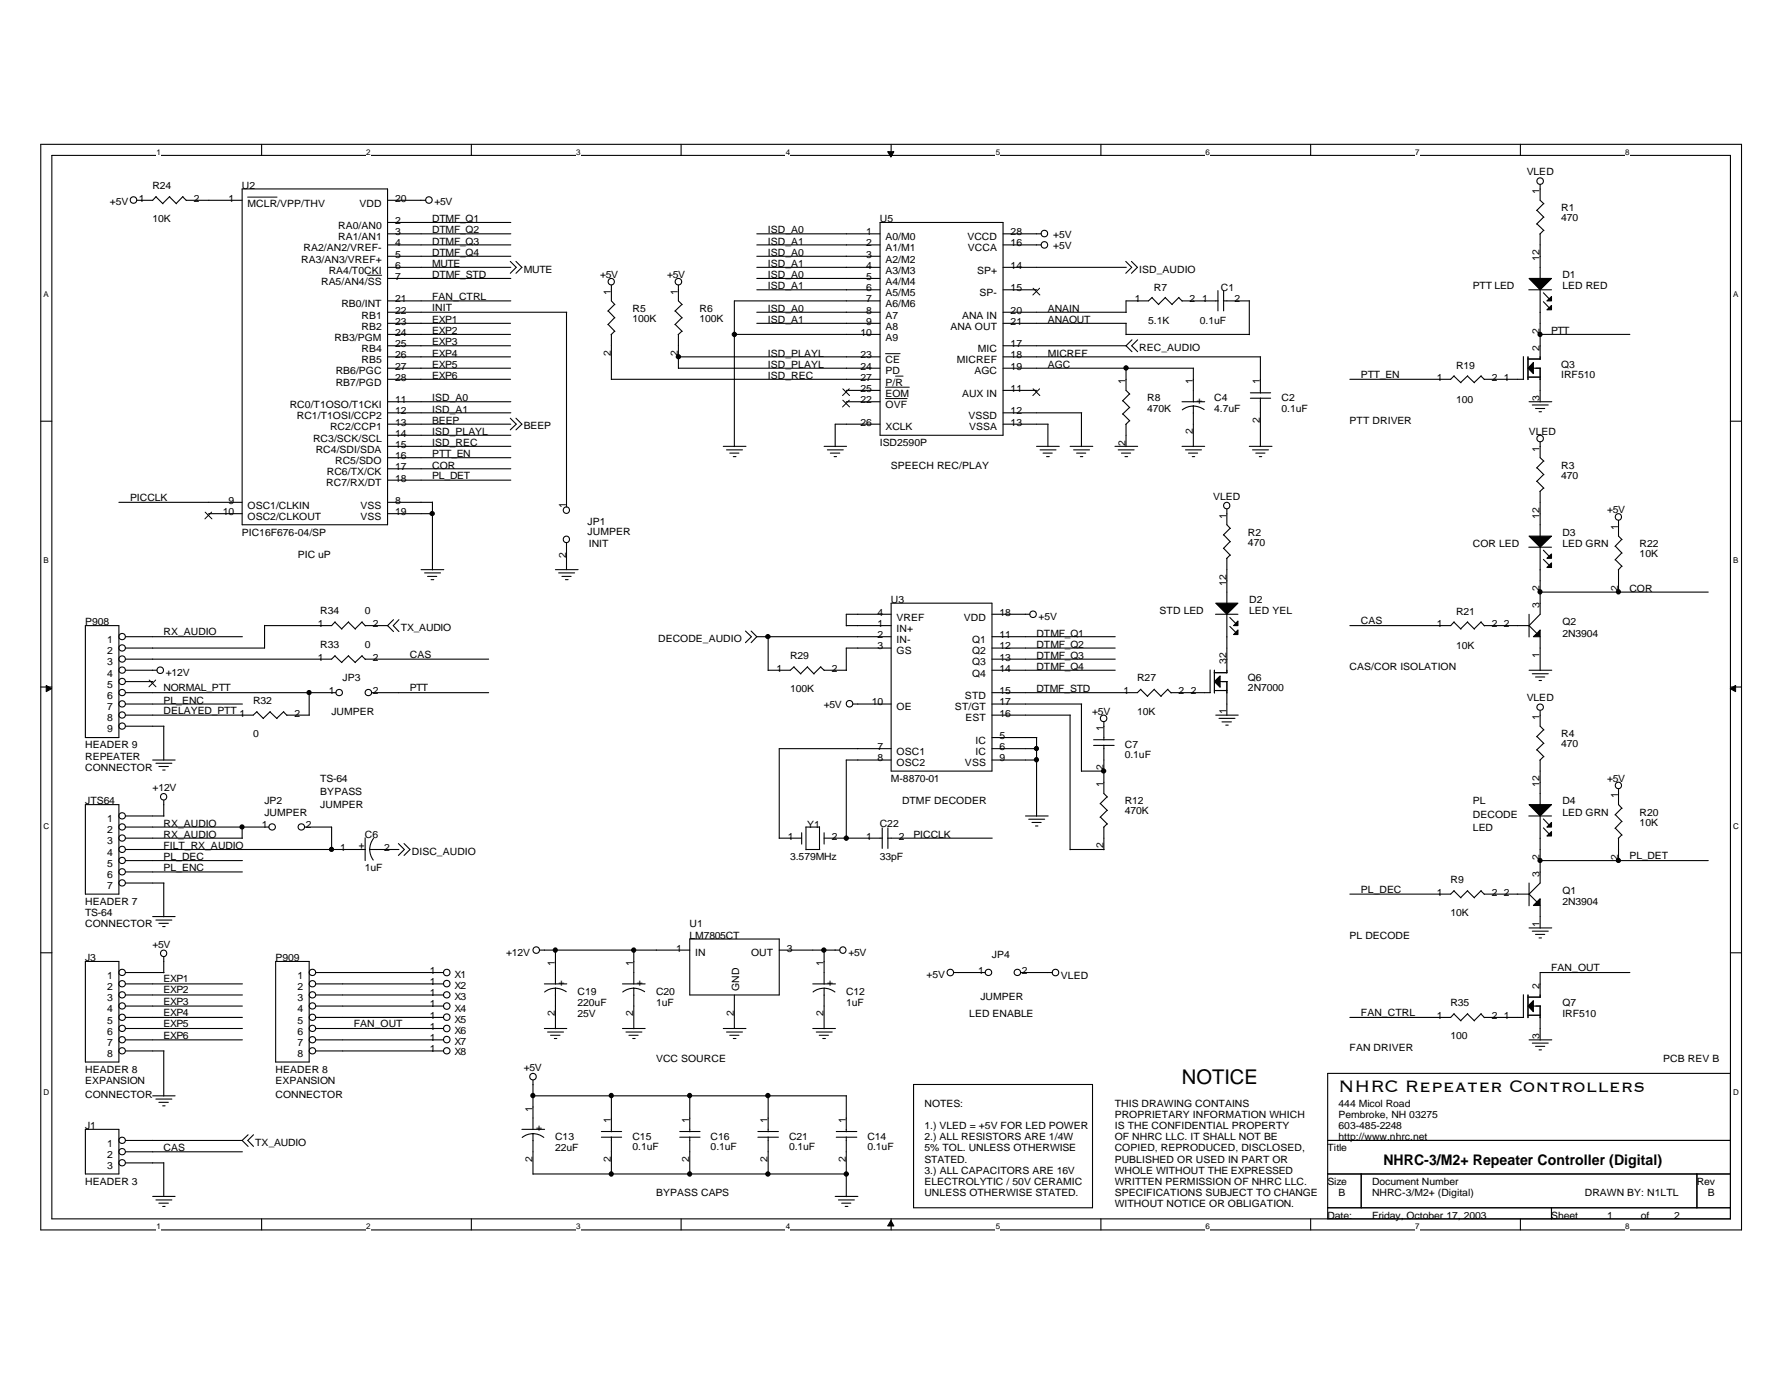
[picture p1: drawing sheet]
<svg xmlns="http://www.w3.org/2000/svg" width="279mm" height="216mm" viewBox="0 0 279 216" stroke-linecap="round" stroke-linejoin="round" font-family="sans-serif">
<path d="M6.4 22.6h266.3v170h-266.3zM8.1 24.3h262.9v166.5h-262.9z" fill="none" stroke="#000" stroke-width=".17"/>
<g fill="#fff">
<path d="M24.5 23.1h.7v1.4h-.7z"/>
<path d="M24.5 191.3h.7v1.4h-.7z"/>
</g>
<path d="M41 22.6v1.7M41 190.8v1.8" fill="none" stroke="#000" stroke-width=".17"/>
<g fill="#fff">
<path d="M57.4 23.1h.6v1.4h-.6z"/>
<path d="M57.4 191.3h.6v1.4h-.6z"/>
</g>
<path d="M73.8 22.6v1.7M73.8 190.8v1.8" fill="none" stroke="#000" stroke-width=".17"/>
<g fill="#fff">
<path d="M90.2 23.1h.7v1.4h-.7z"/>
<path d="M90.2 191.3h.7v1.4h-.7z"/>
</g>
<path d="M106.7 22.6v1.7M106.7 190.8v1.8" fill="none" stroke="#000" stroke-width=".17"/>
<g fill="#fff">
<path d="M123.1 23.1h.6v1.4h-.6z"/>
<path d="M123.1 191.3h.6v1.4h-.6z"/>
</g>
<path d="M139.6 22.6v1.7M139.6 190.8v1.8" fill="none" stroke="#000" stroke-width=".17"/>
<g fill="#000" stroke="#000" stroke-width=".16">
<path d="M139 23.7h1l-.5 .9z" fill-rule="evenodd"/>
<path d="M139.5 191.1l.5 .8h-1z" fill-rule="evenodd"/>
</g>
<g fill="#fff">
<path d="M156 23.1h.6v1.4h-.6z"/>
<path d="M156 191.3h.6v1.4h-.6z"/>
</g>
<path d="M172.4 22.6v1.7M172.4 190.8v1.8" fill="none" stroke="#000" stroke-width=".17"/>
<g fill="#fff">
<path d="M188.8 23.1h.7v1.4h-.7z"/>
<path d="M188.8 191.3h.7v1.4h-.7z"/>
</g>
<path d="M205.3 22.6v1.7M205.3 190.8v1.8" fill="none" stroke="#000" stroke-width=".17"/>
<g fill="#fff">
<path d="M221.7 23.1h.6v1.4h-.6z"/>
<path d="M221.7 191.3h.6v1.4h-.6z"/>
</g>
<path d="M238.1 22.6v1.7M238.1 190.8v1.8" fill="none" stroke="#000" stroke-width=".17"/>
<g fill="#fff">
<path d="M254.5 23.1h.7v1.4h-.7z"/>
<path d="M254.5 191.3h.7v1.4h-.7z"/>
<path d="M6.8 45.4h.8v1.4h-.8z"/>
<path d="M271.4 45.4h.8v1.4h-.8z"/>
<path d="M6.8 87h.8v1.4h-.8z"/>
<path d="M271.4 87h.8v1.4h-.8z"/>
</g>
<path d="M6.4 65.9h1.7M271 65.9h1.7" fill="none" stroke="#000" stroke-width=".17"/>
<g fill="#fff">
<path d="M6.8 128.6h.9v1.4h-.9z"/>
<path d="M271.4 128.6h.9v1.4h-.9z"/>
</g>
<path d="M6.4 107.6h1.7M271 107.6h1.7" fill="none" stroke="#000" stroke-width=".17"/>
<g fill="#000" stroke="#000" stroke-width=".16">
<path d="M7.2 107.3l.9 .5-.9 .5z" fill-rule="evenodd"/>
<path d="M271 107.8l.8-.5v1z" fill-rule="evenodd"/>
</g>
<g fill="#fff">
<path d="M6.8 170.2h.9v1.4h-.9z"/>
<path d="M271.4 170.2h.9v1.4h-.9z"/>
</g>
<g fill="none" stroke="#000" stroke-width=".17">
<path d="M24.4 30.8l1.1 1.1M24.5 30.8l-.6 .6h-2.4M26.5 30.8l1.1 1.1M26.6 30.8l-1.1 1.1M28.6 30.8l.6 .6M28.7 30.8l-1.1 1.1M29.2 31.4h8.7M37.9 29.6h22.8v52.6h-22.8zM60.7 31.4h6M60.7 38.3h19.3M60.7 36.6h19.3M60.7 34.8h19.3"/>
<path d="M118.5 38.3h19.3M118.5 36.6h19.3M137.8 34.8h19.3v33.3h-19.3zM157.1 38.3h6M157.1 36.6h6M240.7 32.9l1.1 1.1M240.7 35l1.1 1.1M241.2 28.9v2.5l.6 .5M241.2 36.6v7M241.8 31.9l-1.1 1.1M241.8 34l-1.1 1.1M241.8 36.1l-.6 .6"/>
<path d="M60.7 47.1h19.3M60.7 40.1h19.3M60.7 41.9h19.3M60.7 43.6h19.3M60.7 48.9h28.1M60.7 55.9h19.3M60.7 57.6h19.3M60.7 59.4h19.3M60.7 50.6h19.3M60.7 54.1h19.3M60.7 52.4h19.3M79.9 40.9l.9 1-.9 .9"/>
<path d="M80.8 40.9l.9 1-.9 .9M88.7 48.9v30.5M95.2 48.7l1.1 1.1M95.2 50.8l1.1 1.1M95.8 44.7v2.4l.5 .6M95.8 52.4v7M95.8 59.4h42M96.3 47.7l-1.1 1M96.3 49.7l-1.1 1.1M96.3 51.8l-.6 .6M105.7 48.7l1.1 1.1M105.7 50.8l1.1 1.1"/>
<path d="M106.2 44.7v2.4l.6 .6M106.2 52.4v5.3M106.2 55.9h31.6M106.2 57.6h31.6M106.8 47.7l-1.1 1M106.8 49.7l-1.1 1.1M106.8 51.8l-.6 .6M115 52.4h22.8M118.5 40.1h19.3M118.5 41.9h19.3M118.5 43.6h19.3M118.5 45.4h19.3"/>
<path d="M118.5 48.9h19.3M118.5 50.6h19.3M137.8 47.1h-22.8v22.8M157.1 41.9h19.3M157.1 45.4h5.2M157.1 48.9h19.3M157.1 55.9h40.3M157.1 57.6h29.8M157.1 50.6h19.3M157.1 54.1h19.3M176.3 40.9l.9 1-.9 .9M176.4 57.6v3.5l.5 .6"/>
<path d="M176.4 50.6v1.8M176.4 52.4h19.3M177.2 40.9l.9 1-.9 .9M177.3 53.2l-.9 .9 .9 1M178.2 53.2l-1 .9 1 1M180.4 46.6l1.1 1.1M180.5 46.6l-.6 .5h-3.5v1.8M182.5 46.6l1.1 1.1M182.5 46.6l-1.1 1.1M184.6 46.6l.6 .5M184.7 46.6l-1.2 1.1M185.1 47.1h5.7"/>
<path d="M186.9 57.6v5.3M190.7 45.5v3.2M191.6 47.1h4.1M191.6 45.5v3.2M195.7 47.1v5.3M197.4 55.9v5.6M227.7 58.9l1.1 1M227.7 58.8l-.5 .6h-15.8M229.8 58.9l1.1 1M229.9 58.8l-1.1 1.1M231.9 58.9l.6 .5M232 58.8l-1.1 1.1"/>
<path d="M232.4 59.4h6.2M238.6 55.8v3.6M239.3 56.2h1.9M239.3 55.9v3.5M239.3 59h2M239.4 45.4h3.6M240.1 57.6h1.2M241.2 45.4v10.9M241.2 57.6v5.3M241.2 52.4h14.1M241.7 45.8l.9 1M241.7 47.2l.9 1"/>
<path d="M18.6 78.6h19.3M60.7 69.9h19.3M60.7 62.9h19.3M60.7 68.1h19.3M60.7 66.4h19.3M60.7 64.6h19.3M60.7 78.6h7M60.7 71.7h19.3M60.7 73.4h19.3M60.7 75.2h19.3M67.7 78.6v10.6M79.9 65.5l.9 .9-.9 .9"/>
<path d="M80.8 65.5l.9 .9-.9 .9M113.3 69.9h3.5M113.8 70.4h2.5M114.3 70.9h1.4M114.8 71.5h.5M129.1 69.9h3.5M129.6 70.4h2.5M130 70.9h1.5M130.6 71.5h.4M132.5 62.9h5.3M132.5 61.1h5.3M137.8 66.4h-7v3.5"/>
<path d="M157.1 66.4h7.1M157.1 64.6h12.3M157.1 61.1h5.2M162.3 69.9h3.6M162.9 70.4h2.5M163.4 70.9h1.4M163.9 71.5h.4M164.1 66.4v3.5M167.6 69.9h3.5M168.1 70.4h2.5M168.6 70.9h1.4M169.2 71.5h.4"/>
<path d="M169.4 64.6v5.3M174.6 69.9h3.6M175.1 70.4h2.5M175.6 70.9h1.5M175.8 62.7l1.1 1.1M175.8 64.8l1.1 1.1M176.2 71.5h.4M176.4 66.4v3.5M176.9 61.7l-1.1 1.1M176.9 63.8l-1.1 1M176.9 65.9l-.6 .6M185.1 69.9h3.6"/>
<path d="M185.1 62.9h3.6M185.7 70.4h2.5M186.1 70.9h1.5M186.7 71.5h.4M186.9 63.6l.7 .1 1 .4M186.9 63.6l-.7 .1-1 .5M186.9 63.6v6.3M192.1 79.7v2.5l.6 .6M195.7 69.9h3.5M195.8 62.3h3.2M195.8 61.5h3.2M196.2 70.4h2.5"/>
<path d="M196.7 70.9h1.4M197.2 71.5h.4M197.4 62.3v7.6M239.5 62.9h3.5M240 63.4h2.5M240.5 64h1.4M240.7 73.2l1.1 1.1M240.7 75.3l1.1 1.1M241 64.5h.4M241.2 69.2v2.5l.6 .5M241.2 76.9v7.1M241.8 72.2l-1.1 1.1"/>
<path d="M241.8 74.3l-1.1 1.1M241.8 76.4l-.6 .6M13.4 97.9h5.2v17.6h-5.2zM19.7 99.7h18.3M32.7 80.4h5.2M41.4 97.9v3.6h-21.7M52.4 97.4l1.1 1.1M52.5 97.4l-.6 .5h-10.5M54.6 97.4l1.1 1.1M54.6 97.4l-1.1 1.1M56.7 97.4l.5 .6M56.7 97.4l-1.1 1.1"/>
<path d="M57.2 97.9h3.5M60.7 80.4h7.1M61.6 97l-.9 .9 .9 1M62.5 97l-.9 .9 .9 1M65.9 89.2h3.6M66.5 89.7h2.5M67 90.2h1.4M67.5 90.8h.4M87 89.2h3.5M87.5 89.7h2.5M88 90.2h1.4M88.6 90.8h.4"/>
<path d="M88.7 85v4.2M116.7 98.8l1 .9-1 .9M117.6 98.8l.9 .9M118.5 99.7l-.9 .9M118.5 99.7h21.1M120.3 99.7v5.3M132.5 97.9h7.1M139.6 96.2h-7.1v1.8M139.6 94.4h15.8v26.3h-15.8zM155.4 96.2h5.9M155.4 99.7h19.3M190.4 96.2h3.5"/>
<path d="M191.6 83.7l1.1 1.1M191.6 85.8l1.1 1.1M192.1 87.4v7.1M192.1 96.2v9.2M192.6 96.7l.9 .9M192.6 98.1l.9 .9M192.7 82.7l-1.1 1.1M192.7 84.8l-1.1 1.1M192.7 86.9l-.6 .6M227.7 97.4l1.1 1.1M227.7 97.4l-.5 .5h-15.8M229.8 97.4l1.1 1.1"/>
<path d="M229.9 97.4l-1.1 1.1M231.9 97.4l.6 .6M232 97.4l-1.1 1.1M232.4 97.9h7.1l1.2 1.3M239.4 85.7h3.6M239.5 96.2v3.5M241.2 85.7v10.5l-1.8 1.8M241.2 99.7v5.3M241.2 92.7h26.3M241.7 86.1l.9 1M241.7 87.6l.9 .9M253 87.6l1 1.1"/>
<path d="M253 85.5l1 1.1M253.5 81.5v2.4l.5 .6M253.5 89.2v3.5M254 84.4l-1.1 1.1M254 86.6l-1.1 1.1M254 88.6l-.6 .6M19.7 104.9h4.9M19.7 110.2h18.3M19.7 106.7h4.2M19.7 108.4h32.9M19.7 113.7h6M23.9 119h3.5"/>
<path d="M24.4 119.5h2.5M25.6 113.7v5.3M40.2 111.5l1.1 1M40.3 111.4l-.6 .6h-20M42.3 111.5l1.1 1M42.3 111.4l-1.1 1.1M44.4 111.5l.6 .5M44.4 111.4l-1.1 1.1M44.9 112h3.6M48.4 108.4v3.6M52.4 102.7l1.1 1M52.5 102.6l-.6 .6h-32.2"/>
<path d="M54.6 102.7l1.1 1M54.6 102.6l-1.1 1.1M56.7 102.7l.5 .5M56.7 102.6l-1.1 1.1M57.2 103.2h19.3M58.2 108.4h18.3M124.3 104.4l1.1 1.1M124.4 104.4l-.6 .5h-3.5M126.4 104.4l1.1 1.1M126.5 104.4l-1.1 1.1M128.5 104.4l.6 .6M128.6 104.4l-1.1 1.1"/>
<path d="M129.1 104.9h3.5M133.6 110.2h6M139.6 119h-7.1v12.3M139.6 101.5h-7.1v3.5M139.6 117.2h-17.6v14.1M155.4 112h12.2M155.4 119h7M155.4 104.9h19.3M155.4 110.2h14M155.4 103.2h19.3M155.4 115.5h7M155.4 101.5h19.3"/>
<path d="M155.4 117.2h7M162.3 115.5v12.3M167.6 112v21M169.4 110.2v10.6M171.3 116.7h3.2M171.3 115.8h3.2M172.9 113v2.9M172.9 116.7v7.5l.5 .6M178.6 107.9l1.1 1.1M178.7 107.9l-.6 .5h-22.7M180.8 107.9l1.1 1.1M180.8 107.9l-1.1 1.1"/>
<path d="M182.9 107.9l.5 .6M182.9 107.9l-1.1 1.1M183.4 108.4h6.2M189.5 104.9v3.5M190.2 105.3h1.9M190.2 104.9v3.6M190.2 108.1h2M190.4 112h3.5M190.9 112.5h2.5M191.1 106.7h1.1M191.4 113h1.5M192 113.5h.4"/>
<path d="M192.1 106.7v5.3M239.5 104.9h3.5M240 105.5h2.5M240.5 106h1.4M240.7 115.3l1.1 1.1M240.7 117.4l1.1 1.1M241 106.5h.4M241.2 111.2v2.5l.6 .6M241.2 119v7M241.8 114.2l-1.1 1.1M241.8 116.4l-1.1 1M241.8 118.4l-.6 .6"/>
<path d="M13.4 126h5.2v14h-5.2zM19.7 127.8h6M19.7 131.2h18.3M19.7 129.5h22.4M19.7 133h37.5M19.7 134.7h18.3M19.7 136.5h18.3M19.7 138.3h6M24.9 120h1.5M25.5 120.6h.4M25.6 125.3v2.5M25.6 138.3v5.2"/>
<path d="M37.9 129.5v1.8M47.7 129.5h4.2v3.5M57.2 131.2v3.5M57.9 133l.1 .7 .5 1M57.9 133h4.6M58.5 131.3l-.5 1-.1 .7M62.4 132.1l.9 .9-.9 .9M63.3 132.1l.9 .9-.9 .9M122 131.2h3.6M125.6 130.4v1.8M126.2 129.5h2.1M126.2 133h2.2"/>
<path d="M126.2 129.5v3.5M128.3 129.4v3.6M129.1 131.2h9.1M129.1 130.4v1.8M138.2 129.6v3.2M139 131.2h16.4M139.1 129.6v3.2M160.6 127.8h3.6M161.1 128.3h2.5M161.6 128.8h1.5M162.2 129.3h.4M167.6 133h5.3"/>
<path d="M169.4 120.7h3.5M172.3 125.8l1.1 1.1M172.3 127.9l1.1 1.1M172.9 129.5v3.5M173.4 124.7l-1.1 1.1M173.4 126.9l-1.1 1.1M173.4 129l-.6 .5M227.7 139.5l1.1 1.1M227.7 139.4l-.5 .6h-15.8M229.8 139.5l1.1 1.1M229.9 139.4l-1.1 1.1M231.9 139.5l.6 .5"/>
<path d="M232 139.4l-1.1 1.1M232.4 140h7.1l1.2 1.3M239.4 127.8h3.6M239.5 138.3v3.5M241.2 127.8v10.5l-1.8 1.7M241.2 134.7h26.3M241.7 128.2l.9 .9M241.7 129.6l.9 .9M253 127.5l1 1.1M253 129.7l1 1.1M253.5 123.5v2.5l.5 .6M253.5 131.2v3.6"/>
<path d="M254 126.5l-1.1 1.1M254 128.6l-1.1 1.1M254 130.7l-.6 .6M6.4 149.2h1.7M13.4 150.5h5.2v15.8h-5.2zM19.7 152.3h6M19.7 155.8h18.3M19.7 154h18.3M19.7 157.5h18.3M19.7 159.3h18.3M23.9 143.5h3.5M24.4 144.1h2.5"/>
<path d="M24.9 144.6h1.5M25.5 145.1h.4M25.6 149.8v2.5M43.2 150.5h5.2v15.8h-5.2zM49.5 152.3h20M49.5 155.8h20M49.5 154h20M49.5 157.5h20M49.5 159.3h20M84.5 148.7h23.5M85.3 154h3.5M87 154.7l.7 .1 1 .5"/>
<path d="M87 154.7l-.7 .1-1 .5M87 148.7v5.4M87 154.7v6.4M97.5 154h3.5M99.3 154.7l.7 .1 1 .5M99.3 154.7l-.8 .1-1 .5M99.3 148.7v5.4M99.3 154.7v6.4M108 147h14v8.8h-14zM115 155.8v5.2M122 148.7h9.5M127.3 154h3.5"/>
<path d="M129.1 154.7l.7 .1 1 .5M129.1 154.7l-1.1 .2-.7 .4M129.1 148.7v5.4M129.1 154.7v6.4M149.4 152.3h4.9M159.9 152.3h4.9M227.7 158.7l1.1 1.1M227.7 158.7l-.5 .6h-15.8M229.8 158.7l1.1 1.1M229.9 158.7l-1.1 1.1M231.9 158.7l.6 .6M232 158.7l-1.1 1.1"/>
<path d="M232.4 159.3h6.2M238.6 155.7v3.6M239.3 156.1h1.9M239.3 155.8v3.5M239.3 159h2M239.5 145.3h3.5M240 145.8h2.5M240.1 157.5h1.2M240.5 146.3h1.4M241 146.8h.4M241.2 141.8v3.5M241.2 157.5v5.3"/>
<path d="M255.3 152.3h-14.1v3.9M271 149.2h1.7M13.4 176.8h5.2v7h-5.2zM19.7 178.6h18.2M19.7 161h18.3M19.7 162.8h18.3M19.7 164.5h6M23.9 171.6h3.5M24.4 172.1h2.5M24.9 172.6h1.5M25.5 173.1h.4M25.6 164.5v7.1"/>
<path d="M37.9 178.6l1 .9M38.9 177.7l-1 .9M39.7 177.7l-.9 .9 .9 .9M49.5 161h20M49.5 162.8h20M49.5 164.5h20M81.7 176.8h3.6M83.5 177.5l.7 .1 1 .5M83.5 177.5l-.8 .1-.9 .5M83.5 169.1v7.8M83.5 177.5v6.3M83.5 171.6h49.1"/>
<path d="M85.3 161h3.5M85.8 161.6h2.5M86.2 162.1h1.5M86.8 162.6h.4M94.2 178h3.2M94.2 177.2h3.2M95.8 171.6v5.6M95.8 178v5.8M97.5 161h3.5M98 161.6h2.5M98.5 162.1h1.4M99.1 162.6h.4"/>
<path d="M106.5 178h3.1M106.5 177.2h3.1M108 171.6v5.6M108 178v5.8M113.3 161h3.5M113.8 161.6h2.5M114.3 162.1h1.4M114.8 162.6h.5M118.7 178h3.2M118.7 177.2h3.2M120.3 171.6v5.6M120.3 178v5.8"/>
<path d="M127.3 161h3.5M127.8 161.6h2.5M128.3 162.1h1.4M128.9 162.6h.4M131 178h3.2M131 177.2h3.2M132.5 171.6v5.6M132.5 178v9.4M143.1 169.8h28v19.3h-28zM207.9 168.1h63.1v22.7h-63.1zM207.9 178.6h63.1M239.5 162.8h3.5"/>
<path d="M240 163.3h2.5M240.5 163.8h1.4M241 164.4h.4M19.7 180.3h18.3M19.7 182.1h5.9M23.9 187.3h3.5M24.4 187.9h2.5M24.9 188.4h1.5M25.5 188.9h.4M25.6 182v5.3M83.5 183.8h49.1M130.8 187.3h3.6"/>
<path d="M131.3 187.9h2.5M131.8 188.4h1.5M132.4 188.9h.4M207.9 189.1h63.1M207.9 183.8h63.1M213.2 183.8v5.3M243 189.1v1.7M265.8 183.8v5.3"/>
<circle cx="20.9" cy="31.3" r=".51"/>
<circle cx="67.2" cy="31.3" r=".51"/>
<circle cx="163.6" cy="36.6" r=".51"/>
<circle cx="163.6" cy="38.3" r=".51"/>
<circle cx="241.2" cy="28.4" r=".51"/>
<circle cx="95.7" cy="44.1" r=".5"/>
<circle cx="106.2" cy="44.1" r=".51"/>
<circle cx="88.7" cy="79.9" r=".5"/>
<circle cx="192.1" cy="79.2" r=".5"/>
<circle cx="241.2" cy="68.7" r=".51"/>
<circle cx="19.1" cy="99.7" r=".5"/>
<circle cx="88.7" cy="84.4" r=".5"/>
<circle cx="161.8" cy="96.2" r=".51"/>
<circle cx="253.5" cy="80.9" r=".5"/>
<circle cx="19.1" cy="106.7" r=".5"/>
<circle cx="19.1" cy="103.2" r=".5"/>
<circle cx="19.1" cy="111.9" r=".5"/>
<circle cx="19.1" cy="108.4" r=".5"/>
<circle cx="19.1" cy="104.9" r=".5"/>
<circle cx="19.1" cy="110.2" r=".5"/>
<circle cx="19.1" cy="101.4" r=".5"/>
<circle cx="19.1" cy="113.7" r=".5"/>
<circle cx="25.1" cy="104.9" r=".51"/>
<circle cx="53.1" cy="108.4" r=".5"/>
<circle cx="57.7" cy="108.4" r=".5"/>
<circle cx="133" cy="110.2" r=".51"/>
<circle cx="172.8" cy="112.5" r=".51"/>
<circle cx="241.2" cy="110.7" r=".5"/>
<circle cx="19.1" cy="138.2" r=".5"/>
<circle cx="19.1" cy="127.7" r=".5"/>
<circle cx="19.1" cy="134.7" r=".5"/>
<circle cx="19.1" cy="133" r=".5"/>
<circle cx="19.1" cy="136.5" r=".5"/>
<circle cx="19.1" cy="131.2" r=".5"/>
<circle cx="19.1" cy="129.5" r=".5"/>
<circle cx="25.6" cy="124.7" r=".5"/>
<circle cx="42.6" cy="129.5" r=".5"/>
<circle cx="47.2" cy="129.5" r=".5"/>
<circle cx="253.5" cy="123" r=".5"/>
<circle cx="19.1" cy="159.3" r=".5"/>
<circle cx="19.1" cy="157.5" r=".5"/>
<circle cx="19.1" cy="154" r=".5"/>
<circle cx="19.1" cy="152.2" r=".5"/>
<circle cx="19.1" cy="155.8" r=".5"/>
<circle cx="25.6" cy="149.3" r=".5"/>
<circle cx="48.9" cy="159.3" r=".5"/>
<circle cx="48.9" cy="157.5" r=".5"/>
<circle cx="48.9" cy="154" r=".5"/>
<circle cx="48.9" cy="152.2" r=".5"/>
<circle cx="48.9" cy="155.8" r=".5"/>
<circle cx="70" cy="154" r=".51"/>
<circle cx="70" cy="152.3" r=".51"/>
<circle cx="70" cy="159.2" r=".51"/>
<circle cx="70" cy="157.5" r=".51"/>
<circle cx="70" cy="155.8" r=".5"/>
<circle cx="84" cy="148.7" r=".51"/>
<circle cx="132" cy="148.7" r=".5"/>
<circle cx="148.8" cy="152.3" r=".51"/>
<circle cx="154.8" cy="152.2" r=".5"/>
<circle cx="159.3" cy="152.2" r=".5"/>
<circle cx="165.3" cy="152.3" r=".51"/>
<circle cx="19.1" cy="161" r=".5"/>
<circle cx="19.1" cy="162.8" r=".5"/>
<circle cx="19.1" cy="178.5" r=".5"/>
<circle cx="19.1" cy="164.5" r=".5"/>
<circle cx="48.9" cy="161" r=".5"/>
<circle cx="48.9" cy="162.8" r=".5"/>
<circle cx="48.9" cy="164.5" r=".5"/>
<circle cx="70" cy="162.8" r=".51"/>
<circle cx="70" cy="161" r=".51"/>
<circle cx="70" cy="164.5" r=".5"/>
<circle cx="83.5" cy="168.6" r=".51"/>
<circle cx="19.1" cy="182" r=".5"/>
<circle cx="19.1" cy="180.3" r=".5"/>
</g>
<g fill="#000" stroke="#000" stroke-width=".17">
<path d="M240.1 56.8v1.7l-.8-.9z" fill-rule="evenodd"/>
<path d="M239.5 43.6h3.5l-1.8 1.8z" fill-rule="evenodd"/>
<path d="M242.3 47.1l.7-.7v.7z" fill-rule="evenodd"/>
<path d="M242.3 48.5l.7-.7v.7z" fill-rule="evenodd"/>
<path d="M190.4 94.4h3.5l-1.8 1.8z" fill-rule="evenodd"/>
<path d="M193.9 97.2v.7h-.7z" fill-rule="evenodd"/>
<path d="M193.9 98.6v.7h-.7z" fill-rule="evenodd"/>
<path d="M240.1 99.7l1.1-1.1v1.1z" fill-rule="evenodd"/>
<path d="M239.5 83.9h3.5l-1.8 1.8z" fill-rule="evenodd"/>
<path d="M242.3 87.4l.7-.7v.7z" fill-rule="evenodd"/>
<path d="M243 88.1v.7h-.7z" fill-rule="evenodd"/>
<path d="M190.2 106.7l.9-.9v1.8z" fill-rule="evenodd"/>
<path d="M239.5 126h3.5l-1.8 1.8z" fill-rule="evenodd"/>
<path d="M243 128.8v.7h-.7z" fill-rule="evenodd"/>
<path d="M242.3 130.9l.7-.7v.7z" fill-rule="evenodd"/>
<path d="M239.3 157.5l.8-.8v1.7z" fill-rule="evenodd"/>
<path d="M240.7 141.2l.5-.5v1.1h-1.1z" fill-rule="evenodd"/>
<circle cx="106.3" cy="55.8" r=".33"/>
<circle cx="115" cy="52.4" r=".33"/>
<circle cx="176.4" cy="57.6" r=".33"/>
<circle cx="241.2" cy="52.4" r=".33"/>
<circle cx="67.7" cy="80.4" r=".33"/>
<circle cx="120.3" cy="99.7" r=".33"/>
<circle cx="241.2" cy="92.7" r=".33"/>
<circle cx="253.5" cy="92.7" r=".33"/>
<circle cx="48.4" cy="108.4" r=".32"/>
<circle cx="162.3" cy="118.9" r=".33"/>
<circle cx="162.3" cy="117.2" r=".32"/>
<circle cx="37.9" cy="129.5" r=".32"/>
<circle cx="51.9" cy="133" r=".32"/>
<circle cx="132.5" cy="131.2" r=".33"/>
<circle cx="172.9" cy="120.7" r=".33"/>
<circle cx="241.2" cy="134.7" r=".32"/>
<circle cx="253.5" cy="134.7" r=".32"/>
<circle cx="87" cy="148.7" r=".33"/>
<circle cx="99.2" cy="148.7" r=".33"/>
<circle cx="129" cy="148.7" r=".33"/>
<circle cx="83.4" cy="171.5" r=".33"/>
<circle cx="95.7" cy="171.5" r=".33"/>
<circle cx="108" cy="171.5" r=".33"/>
<circle cx="120.3" cy="171.5" r=".33"/>
<circle cx="95.7" cy="183.8" r=".33"/>
<circle cx="108" cy="183.8" r=".33"/>
<circle cx="120.3" cy="183.8" r=".33"/>
<circle cx="132.5" cy="183.8" r=".33"/>
</g>
<g fill="none" stroke="#000" stroke-width=".16">
<path d="M38.8 30.9h4.6M57.6 43.1h2.2M138.7 55.4h2.3M140.3 58.9h1.1M161.8 45.1l1.1 1.1M162.8 45.1l-1 1.1M132 60.9l1.1 1M132 62.7l1.1 1M133 60.9l-1 1M133 62.7l-1 1M138.7 60.6h3.7M138.7 62.4h3.4"/>
<path d="M161.8 60.9l1.1 1M162.8 60.9l-1 1M32.1 80.2l1.1 1M33.1 80.2l-1 1M23.4 106.5l1 1M24.4 106.5l-1.1 1"/>
</g>
<text font-size="3.3" x="209.6" y="171">NHRC Repeater Controllers</text>
<text font-size="3.2" x="185.1" y="169.8">NOTICE</text>
<text font-size="2.3" x="216.7" y="182.3">NHRC-3/M2+ Repeater Controller (Digital)</text>
<g font-size="1.6">
<text x="23.9" y="29.5">R24</text>
<text x="37.9" y="29.5">U2</text>
<text x="239.1" y="27.4">VLED</text>
<text x="17.2" y="32.2">+5V</text>
<text x="21.8" y="31.6">1</text>
<text x="23.9" y="34.8">10K</text>
<text x="30.4" y="31.6">2</text>
<text x="35.8" y="31.6">1</text>
<text x="38.8" y="32.3">MCLR/VPP/THV</text>
<text x="53" y="35.8">RA0/AN0</text>
<text x="56.3" y="32.3">VDD</text>
<text x="61.9" y="35.1">2</text>
<text x="61.9" y="31.6">20</text>
<text x="67.7" y="34.8">DTMF_Q1</text>
<text x="68" y="32.2">+5V</text>
<text x="137.8" y="34.8">U5</text>
<text x="241.1" y="30.4" transform="rotate(-90 241.1 30.4)">1</text>
<text x="244.5" y="33.1">R1</text>
<text x="244.5" y="34.6">470</text>
<text x="47.2" y="41.1">RA3/AN3/VREF+</text>
<text x="47.5" y="39.3">RA2/AN2/VREF-</text>
<text x="53" y="37.6">RA1/AN1</text>
<text x="61.9" y="36.8">3</text>
<text x="61.9" y="38.6">4</text>
<text x="61.9" y="40.3">5</text>
<text x="67.7" y="36.5">DTMF_Q2</text>
<text x="67.7" y="38.3">DTMF_Q3</text>
<text x="67.7" y="40">DTMF_Q4</text>
<text x="67.7" y="41.8">MUTE</text>
<text x="120.3" y="36.5">ISD_A0</text>
<text x="120.3" y="40">ISD_A0</text>
<text x="120.3" y="38.3">ISD_A1</text>
<text x="120.3" y="41.8">ISD_A1</text>
<text x="135.7" y="36.8">1</text>
<text x="135.7" y="38.6">2</text>
<text x="135.7" y="40.3">3</text>
<text x="138.7" y="37.6">A0/M0</text>
<text x="138.7" y="39.3">A1/M1</text>
<text x="138.7" y="41.1">A2/M2</text>
<text x="151.5" y="37.6">VCCD</text>
<text x="151.6" y="39.3">VCCA</text>
<text x="158.3" y="36.8">28</text>
<text x="158.3" y="38.6">16</text>
<text x="164.9" y="39">+5V</text>
<text x="164.9" y="37.3">+5V</text>
<text x="241.1" y="40.9" transform="rotate(-90 241.1 40.9)">12</text>
<text x="50.3" y="44.6">RA5/AN4/SS</text>
<text x="51.5" y="42.8">RA4/T0CKI</text>
<text x="61.9" y="47.3">21</text>
<text x="61.9" y="42.1">6</text>
<text x="61.9" y="43.8">7</text>
<text x="67.7" y="43.6">DTMF_STD</text>
<text x="67.7" y="46.9">FAN_CTRL</text>
<text x="82" y="42.7">MUTE</text>
<text x="94" y="43.6">+5V</text>
<text x="95.7" y="46.1" transform="rotate(-90 95.7 46.1)">1</text>
<text x="104.5" y="43.6">+5V</text>
<text x="106.2" y="46.1" transform="rotate(-90 106.2 46.1)">1</text>
<text x="120.3" y="43.6">ISD_A0</text>
<text x="120.3" y="45.3">ISD_A1</text>
<text x="135.7" y="42.1">4</text>
<text x="135.7" y="43.8">5</text>
<text x="135.7" y="45.6">6</text>
<text x="135.7" y="47.3">7</text>
<text x="138.7" y="42.8">A3/M3</text>
<text x="138.7" y="44.6">A4/M4</text>
<text x="138.7" y="46.4">A5/M5</text>
<text x="153" y="42.8">SP+</text>
<text x="153.4" y="46.4">SP-</text>
<text x="158.3" y="42.1">14</text>
<text x="158.3" y="45.6">15</text>
<text x="177.7" y="47.3">1</text>
<text x="178.4" y="42.7">ISD_AUDIO</text>
<text x="180.7" y="45.5">R7</text>
<text x="186.3" y="47.3">2</text>
<text x="188.3" y="47.3">1</text>
<text x="191.2" y="45.5">C1</text>
<text x="193.3" y="47.3">2</text>
<text x="230.7" y="45.3">PTT LED</text>
<text x="244.7" y="43.6">D1</text>
<text x="244.7" y="45.3">LED RED</text>
<text x="52.4" y="53.3">RB3/PGM</text>
<text x="53.5" y="48.1">RB0/INT</text>
<text x="56.6" y="49.9">RB1</text>
<text x="56.6" y="51.6">RB2</text>
<text x="61.9" y="49.1">22</text>
<text x="61.9" y="50.8">23</text>
<text x="61.9" y="52.6">24</text>
<text x="67.7" y="52.3">EXP2</text>
<text x="67.7" y="48.6">INIT</text>
<text x="67.7" y="50.6">EXP1</text>
<text x="99.1" y="48.8">R5</text>
<text x="99.1" y="50.4">100K</text>
<text x="109.6" y="48.8">R6</text>
<text x="109.6" y="50.4">100K</text>
<text x="120.3" y="48.8">ISD_A0</text>
<text x="120.3" y="50.6">ISD_A1</text>
<text x="134.8" y="52.6">10</text>
<text x="135.7" y="49.1">8</text>
<text x="135.7" y="50.8">9</text>
<text x="138.7" y="48.1">A6/M6</text>
<text x="138.7" y="49.9">A7</text>
<text x="138.7" y="51.6">A8</text>
<text x="138.7" y="53.3">A9</text>
<text x="148.8" y="51.6">ANA OUT</text>
<text x="150.7" y="49.9">ANA IN</text>
<text x="158.3" y="49.1">20</text>
<text x="158.3" y="50.8">21</text>
<text x="164.1" y="48.8">ANAIN</text>
<text x="164.1" y="50.6">ANAOUT</text>
<text x="179.8" y="50.8">5.1K</text>
<text x="187.9" y="50.8">0.1uF</text>
<text x="241.1" y="52.2" transform="rotate(-90 241.1 52.2)">2</text>
<text x="243" y="52.3">PTT</text>
<text x="52.6" y="58.6">RB6/PGC</text>
<text x="56.6" y="55.1">RB4</text>
<text x="56.6" y="56.9">RB5</text>
<text x="61.9" y="54.4">25</text>
<text x="61.9" y="56.1">26</text>
<text x="61.9" y="57.9">27</text>
<text x="61.9" y="59.6">28</text>
<text x="67.7" y="54.1">EXP3</text>
<text x="67.7" y="55.8">EXP4</text>
<text x="67.7" y="57.6">EXP5</text>
<text x="67.7" y="59.4">EXP6</text>
<text x="95.7" y="55.7" transform="rotate(-90 95.7 55.7)">2</text>
<text x="106.2" y="55.7" transform="rotate(-90 106.2 55.7)">2</text>
<text x="120.3" y="55.8">ISD_PLAYL</text>
<text x="120.3" y="57.6">ISD_PLAYL</text>
<text x="120.3" y="59.4">ISD_REC</text>
<text x="134.8" y="56.1">23</text>
<text x="134.8" y="57.9">24</text>
<text x="134.8" y="59.6">27</text>
<text x="138.7" y="56.9">CE</text>
<text x="138.7" y="58.6">PD</text>
<text x="149.9" y="56.9">MICREF</text>
<text x="152.6" y="58.6">AGC</text>
<text x="153.2" y="55.1">MIC</text>
<text x="158.3" y="56.1">18</text>
<text x="158.3" y="54.4">17</text>
<text x="158.3" y="57.9">19</text>
<text x="164.1" y="55.8">MICREF</text>
<text x="164.1" y="57.6">AGC</text>
<text x="178.4" y="54.9">REC_AUDIO</text>
<text x="213.1" y="59.1">PTT_EN</text>
<text x="225" y="59.6">1</text>
<text x="228" y="57.7">R19</text>
<text x="233.6" y="59.6">2</text>
<text x="235.5" y="59.6">1</text>
<text x="241.1" y="54.9" transform="rotate(-90 241.1 54.9)">2</text>
<text x="244.5" y="57.6">Q3</text>
<text x="244.5" y="59.1">IRF510</text>
<text x="45.4" y="63.9">RC0/T1OSO/T1CKI</text>
<text x="46.5" y="65.6">RC1/T1OSI/CCP2</text>
<text x="52.6" y="60.4">RB7/PGD</text>
<text x="61.9" y="63.1">11</text>
<text x="61.9" y="64.9">12</text>
<text x="67.7" y="62.8">ISD_A0</text>
<text x="67.7" y="64.6">ISD_A1</text>
<text x="134.8" y="61.3">25</text>
<text x="134.8" y="63.1">22</text>
<text x="138.7" y="60.4">P/R</text>
<text x="138.7" y="63.9">OVF</text>
<text x="138.7" y="62.1">EOM</text>
<text x="150.7" y="62.1">AUX IN</text>
<text x="151.7" y="65.6">VSSD</text>
<text x="158.3" y="64.9">12</text>
<text x="158.3" y="61.3">11</text>
<text x="176.3" y="60.2" transform="rotate(-90 176.3 60.2)">1</text>
<text x="179.7" y="62.8">R8</text>
<text x="179.7" y="64.4">470K</text>
<text x="186.8" y="60.2" transform="rotate(-90 186.8 60.2)">1</text>
<text x="187.4" y="63.2">+</text>
<text x="190.2" y="62.8">C4</text>
<text x="190.2" y="64.4">4.7uF</text>
<text x="197.3" y="60.2" transform="rotate(-90 197.3 60.2)">1</text>
<text x="200.7" y="62.8">C2</text>
<text x="200.7" y="64.4">0.1uF</text>
<text x="228" y="63">100</text>
<text x="241.1" y="62.7" transform="rotate(-90 241.1 62.7)">3</text>
<text x="49" y="69.1">RC3/SCK/SCL</text>
<text x="49.4" y="70.9">RC4/SDI/SDA</text>
<text x="51.7" y="67.4">RC2/CCP1</text>
<text x="61.9" y="66.6">13</text>
<text x="61.9" y="68.4">14</text>
<text x="61.9" y="70.1">15</text>
<text x="61.9" y="71.9">16</text>
<text x="67.7" y="71.6">PTT_EN</text>
<text x="67.7" y="68.1">ISD_PLAYL</text>
<text x="67.7" y="69.9">ISD_REC</text>
<text x="67.7" y="66.3">BEEP</text>
<text x="82" y="67.2">BEEP</text>
<text x="134.8" y="66.6">26</text>
<text x="137.8" y="69.8">ISD2590P</text>
<text x="138.7" y="67.4">XCLK</text>
<text x="151.8" y="67.4">VSSA</text>
<text x="158.3" y="66.6">13</text>
<text x="176.3" y="69.8" transform="rotate(-90 176.3 69.8)">2</text>
<text x="186.8" y="68" transform="rotate(-90 186.8 68)">2</text>
<text x="197.3" y="66.3" transform="rotate(-90 197.3 66.3)">2</text>
<text x="211.4" y="66.3">PTT DRIVER</text>
<text x="239.4" y="68.1">VLED</text>
<text x="241.1" y="70.7" transform="rotate(-90 241.1 70.7)">1</text>
<text x="51.1" y="76.2">RC7/RX/DT</text>
<text x="51.2" y="74.4">RC6/TX/CK</text>
<text x="52.5" y="72.6">RC5/SDO</text>
<text x="61.9" y="73.6">17</text>
<text x="61.9" y="75.4">18</text>
<text x="67.7" y="73.4">COR</text>
<text x="67.7" y="74.9">PL_DET</text>
<text x="139.5" y="73.4">SPEECH REC/PLAY</text>
<text x="244.5" y="73.4">R3</text>
<text x="244.5" y="74.9">470</text>
<text x="20.4" y="78.4">PICCLK</text>
<text x="34.9" y="80.6">10</text>
<text x="35.8" y="78.9">9</text>
<text x="37.9" y="83.9">PIC16F676-04/SP</text>
<text x="38.8" y="79.6">OSC1/CLKIN</text>
<text x="38.8" y="81.4">OSC2/CLKOUT</text>
<text x="56.5" y="79.6">VSS</text>
<text x="56.5" y="81.4">VSS</text>
<text x="61.9" y="78.9">8</text>
<text x="61.9" y="80.6">19</text>
<text x="88.6" y="79.5" transform="rotate(-90 88.6 79.5)">1</text>
<text x="92" y="82.1">JP1</text>
<text x="92" y="83.7">JUMPER</text>
<text x="190" y="78.3">VLED</text>
<text x="192.1" y="81.2" transform="rotate(-90 192.1 81.2)">1</text>
<text x="195.5" y="83.9">R2</text>
<text x="241.1" y="81.2" transform="rotate(-90 241.1 81.2)">12</text>
<text x="244.7" y="83.9">D3</text>
<text x="251.7" y="80.3">+5V</text>
<text x="253.4" y="83" transform="rotate(-90 253.4 83)">1</text>
<text x="46.7" y="87.4">PIC uP</text>
<text x="88.6" y="87.3" transform="rotate(-90 88.6 87.3)">2</text>
<text x="92.2" y="85.6">INIT</text>
<text x="195.5" y="85.4">470</text>
<text x="230.7" y="85.6">COR LED</text>
<text x="244.7" y="85.6">LED GRN</text>
<text x="256.8" y="85.6">R22</text>
<text x="256.8" y="87.2">10K</text>
<text x="139.5" y="94.4">U3</text>
<text x="192.1" y="91.7" transform="rotate(-90 192.1 91.7)">12</text>
<text x="195.6" y="94.4">D2</text>
<text x="241.1" y="95.2" transform="rotate(-90 241.1 95.2)">3</text>
<text x="241.1" y="92.5" transform="rotate(-90 241.1 92.5)">2</text>
<text x="253.4" y="92.5" transform="rotate(-90 253.4 92.5)">2</text>
<text x="255.2" y="92.6">COR</text>
<text x="13.3" y="97.9">P908</text>
<text x="16.8" y="100.7">1</text>
<text x="25.6" y="99.5">RX_AUDIO</text>
<text x="49.8" y="98.2">1</text>
<text x="50.2" y="101.4">R33</text>
<text x="50.2" y="96.1">R34</text>
<text x="57.1" y="101.4">0</text>
<text x="57.1" y="96.1">0</text>
<text x="58.4" y="98.2">2</text>
<text x="62.8" y="98.8">TX_AUDIO</text>
<text x="103.1" y="100.5">DECODE_AUDIO</text>
<text x="137.4" y="98.2">1</text>
<text x="137.4" y="99.9">2</text>
<text x="137.4" y="96.4">4</text>
<text x="137.4" y="101.7">3</text>
<text x="140.4" y="98.9">IN+</text>
<text x="140.4" y="100.7">IN-</text>
<text x="140.4" y="97.2">VREF</text>
<text x="151" y="97.2">VDD</text>
<text x="152.3" y="100.7">Q1</text>
<text x="156.5" y="96.4">18</text>
<text x="156.5" y="99.9">11</text>
<text x="156.5" y="101.7">12</text>
<text x="162.3" y="99.7">DTMF_Q1</text>
<text x="162.3" y="101.4">DTMF_Q2</text>
<text x="162.6" y="97">+5V</text>
<text x="181.6" y="96.1">STD LED</text>
<text x="195.6" y="96.1">LED YEL</text>
<text x="213.1" y="97.7">CAS</text>
<text x="225" y="98.2">1</text>
<text x="228" y="96.3">R21</text>
<text x="228" y="101.6">10K</text>
<text x="233.6" y="98.2">2</text>
<text x="235.5" y="98.2">2</text>
<text x="244.7" y="97.9">Q2</text>
<text x="244.7" y="99.7">2N3904</text>
<text x="16.8" y="102.4">2</text>
<text x="16.8" y="104.2">3</text>
<text x="16.8" y="105.9">4</text>
<text x="16.8" y="107.7">5</text>
<text x="26" y="105.8">+12V</text>
<text x="49.8" y="103.4">1</text>
<text x="53.6" y="106.6">JP3</text>
<text x="58.4" y="103.4">2</text>
<text x="64.2" y="103">CAS</text>
<text x="121.6" y="105.2">1</text>
<text x="123.7" y="103.2">R29</text>
<text x="130.3" y="105.2">2</text>
<text x="140.4" y="102.4">GS</text>
<text x="152.3" y="102.4">Q2</text>
<text x="152.3" y="104.2">Q3</text>
<text x="152.3" y="105.9">Q4</text>
<text x="156.5" y="103.4">13</text>
<text x="156.5" y="105.2">14</text>
<text x="162.3" y="103.2">DTMF_Q3</text>
<text x="162.3" y="104.9">DTMF_Q4</text>
<text x="178.1" y="106.6">R27</text>
<text x="192.1" y="104" transform="rotate(-90 192.1 104)">32</text>
<text x="195.5" y="106.6">Q6</text>
<text x="211.4" y="104.9">CAS/COR ISOLATION</text>
<text x="241.1" y="103" transform="rotate(-90 241.1 103)">1</text>
<text x="16.8" y="109.4">6</text>
<text x="16.8" y="111.2">7</text>
<text x="16.8" y="112.9">8</text>
<text x="25.6" y="111.7">DELAYED_PTT</text>
<text x="25.6" y="108.2">NORMAL_PTT</text>
<text x="25.6" y="110.2">PL_ENC</text>
<text x="37.5" y="112.2">1</text>
<text x="39.6" y="110.2">R32</text>
<text x="46.1" y="112.2">2</text>
<text x="51.5" y="108.7">1</text>
<text x="51.9" y="111.9">JUMPER</text>
<text x="58.4" y="108.7">2</text>
<text x="64.2" y="108.2">PTT</text>
<text x="123.7" y="108.4">100K</text>
<text x="129" y="110.9">+5V</text>
<text x="136.5" y="110.4">10</text>
<text x="140.4" y="111.2">OE</text>
<text x="149.6" y="111.2">ST/GT</text>
<text x="151.1" y="109.4">STD</text>
<text x="151.2" y="112.9">EST</text>
<text x="156.5" y="112.2">16</text>
<text x="156.5" y="108.7">15</text>
<text x="156.5" y="110.4">17</text>
<text x="162.3" y="108.4">DTMF_STD</text>
<text x="171.1" y="111.9">+5V</text>
<text x="176" y="108.7">1</text>
<text x="178.1" y="111.9">10K</text>
<text x="184.6" y="108.7">2</text>
<text x="186.5" y="108.7">2</text>
<text x="192.1" y="111.8" transform="rotate(-90 192.1 111.8)">1</text>
<text x="195.5" y="108.2">2N7000</text>
<text x="239.1" y="109.8">VLED</text>
<text x="241.1" y="112.7" transform="rotate(-90 241.1 112.7)">1</text>
<text x="13.3" y="118.9">REPEATER</text>
<text x="13.3" y="117.2">HEADER 9</text>
<text x="16.8" y="114.7">9</text>
<text x="39.6" y="115.4">0</text>
<text x="137.4" y="119.2">8</text>
<text x="137.4" y="117.4">7</text>
<text x="140.4" y="120">OSC2</text>
<text x="140.4" y="118.2">OSC1</text>
<text x="151.1" y="120">VSS</text>
<text x="152.8" y="116.5">IC</text>
<text x="152.8" y="118.2">IC</text>
<text x="156.5" y="119.2">9</text>
<text x="156.5" y="115.7">5</text>
<text x="156.5" y="117.4">6</text>
<text x="172.8" y="114.5" transform="rotate(-90 172.8 114.5)">1</text>
<text x="176.1" y="117.2">C7</text>
<text x="176.1" y="118.7">0.1uF</text>
<text x="244.5" y="115.4">R4</text>
<text x="244.5" y="117">470</text>
<text x="13.3" y="120.7">CONNECTOR</text>
<text x="13.3" y="125.9">JTS64</text>
<text x="23.9" y="123.8">+12V</text>
<text x="41.4" y="125.9">JP2</text>
<text x="50.2" y="122.4">TS-64</text>
<text x="50.2" y="124.5">BYPASS</text>
<text x="139.5" y="122.4">M-8870-01</text>
<text x="141.3" y="125.9">DTMF DECODER</text>
<text x="172.8" y="123.3" transform="rotate(-90 172.8 123.3)">1</text>
<text x="172.8" y="120.6" transform="rotate(-90 172.8 120.6)">2</text>
<text x="176.1" y="125.9">R12</text>
<text x="230.7" y="125.9">PL</text>
<text x="241.1" y="123.3" transform="rotate(-90 241.1 123.3)">12</text>
<text x="244.7" y="125.9">D4</text>
<text x="251.7" y="122.4">+5V</text>
<text x="253.4" y="125" transform="rotate(-90 253.4 125)">1</text>
<text x="16.8" y="128.7">1</text>
<text x="16.8" y="130.5">2</text>
<text x="25.6" y="131.2">RX_AUDIO</text>
<text x="25.6" y="129.5">RX_AUDIO</text>
<text x="41" y="129.7">1</text>
<text x="41.4" y="127.7">JUMPER</text>
<text x="47.9" y="129.7">2</text>
<text x="50.2" y="126.6">JUMPER</text>
<text x="57.1" y="131.2">C6</text>
<text x="123.4" y="131.4">1</text>
<text x="126.4" y="129.6">Y1</text>
<text x="130.3" y="131.4">2</text>
<text x="135.7" y="131.4">1</text>
<text x="137.8" y="129.5">C22</text>
<text x="140.8" y="131.4">2</text>
<text x="143" y="131.2">PICCLK</text>
<text x="176.1" y="127.5">470K</text>
<text x="230.7" y="128">DECODE</text>
<text x="230.7" y="130.1">LED</text>
<text x="244.7" y="127.7">LED GRN</text>
<text x="256.8" y="127.7">R20</text>
<text x="256.8" y="129.2">10K</text>
<text x="16.8" y="132.2">3</text>
<text x="16.8" y="134">4</text>
<text x="16.8" y="135.7">5</text>
<text x="16.8" y="137.5">6</text>
<text x="25.6" y="132.9">FILT_RX_AUDIO</text>
<text x="25.6" y="134.7">PL_DEC</text>
<text x="25.6" y="136.4">PL_ENC</text>
<text x="53.3" y="133.2">1</text>
<text x="57.1" y="132.9" transform="rotate(-90 57.1 132.9)">+</text>
<text x="57.1" y="136.4">1uF</text>
<text x="60.2" y="133.2">2</text>
<text x="64.5" y="133.8">DISC_AUDIO</text>
<text x="123.7" y="134.7">3.579MHz</text>
<text x="137.8" y="134.7">33pF</text>
<text x="172.8" y="132.8" transform="rotate(-90 172.8 132.8)">2</text>
<text x="241.1" y="137.3" transform="rotate(-90 241.1 137.3)">3</text>
<text x="241.1" y="134.6" transform="rotate(-90 241.1 134.6)">2</text>
<text x="253.4" y="134.6" transform="rotate(-90 253.4 134.6)">2</text>
<text x="255.2" y="134.5">PL_DET</text>
<text x="13.3" y="143.5">TS-64</text>
<text x="13.3" y="141.7">HEADER 7</text>
<text x="16.8" y="139.2">7</text>
<text x="213.1" y="139.8">PL_DEC</text>
<text x="225" y="140.2">1</text>
<text x="227.2" y="138.2">R9</text>
<text x="227.2" y="143.5">10K</text>
<text x="233.6" y="140.2">2</text>
<text x="235.5" y="140.2">2</text>
<text x="244.7" y="140">Q1</text>
<text x="244.7" y="141.7">2N3904</text>
<text x="13.3" y="145.2">CONNECTOR</text>
<text x="23.9" y="148.4">+5V</text>
<text x="79.2" y="149.6">+12V</text>
<text x="105.9" y="149">1</text>
<text x="108" y="145.2">U1</text>
<text x="108" y="147">LM7805CT</text>
<text x="108.9" y="149.7">IN</text>
<text x="117.6" y="149.7">OUT</text>
<text x="123.2" y="149">3</text>
<text x="132.9" y="149.6">+5V</text>
<text x="155.3" y="149.9">JP4</text>
<text x="211.4" y="147">PL DECODE</text>
<text x="241.1" y="145.1" transform="rotate(-90 241.1 145.1)">1</text>
<text x="13.3" y="150.5">J3</text>
<text x="16.8" y="153.2">1</text>
<text x="16.8" y="155">2</text>
<text x="25.6" y="153.8">EXP1</text>
<text x="25.6" y="155.5">EXP2</text>
<text x="43.1" y="150.5">P909</text>
<text x="46.6" y="153.2">1</text>
<text x="46.6" y="155">2</text>
<text x="67.3" y="156">1</text>
<text x="67.3" y="152.5">1</text>
<text x="67.3" y="154.3">1</text>
<text x="71.2" y="153.1">X1</text>
<text x="71.2" y="154.9">X2</text>
<text x="86.9" y="151.3" transform="rotate(-90 86.9 151.3)">1</text>
<text x="87.5" y="154.3">+</text>
<text x="90.5" y="155.7">C19</text>
<text x="99.2" y="151.3" transform="rotate(-90 99.2 151.3)">1</text>
<text x="99.7" y="154.3">+</text>
<text x="102.7" y="155.7">C20</text>
<text x="115.7" y="155.2" transform="rotate(-90 115.7 155.2)">GND</text>
<text x="129" y="151.3" transform="rotate(-90 129 151.3)">1</text>
<text x="129.5" y="154.3">+</text>
<text x="132.5" y="155.7">C12</text>
<text x="145.1" y="153.1">+5V</text>
<text x="153.2" y="152.5">1</text>
<text x="160" y="152.5">2</text>
<text x="166.2" y="153.3">VLED</text>
<text x="241.1" y="154.8" transform="rotate(-90 241.1 154.8)">2</text>
<text x="243" y="152.1">FAN_OUT</text>
<text x="16.8" y="156.8">3</text>
<text x="16.8" y="158.5">4</text>
<text x="16.8" y="160.3">5</text>
<text x="25.6" y="159">EXP4</text>
<text x="25.6" y="160.8">EXP5</text>
<text x="25.6" y="157.3">EXP3</text>
<text x="46.6" y="156.8">3</text>
<text x="46.6" y="158.5">4</text>
<text x="46.6" y="160.3">5</text>
<text x="55.4" y="160.8">FAN_OUT</text>
<text x="67.3" y="157.7">1</text>
<text x="67.3" y="159.5">1</text>
<text x="67.3" y="161.2">1</text>
<text x="71.2" y="156.6">X3</text>
<text x="71.2" y="158.4">X4</text>
<text x="71.2" y="160.1">X5</text>
<text x="71.2" y="161.9">X6</text>
<text x="86.9" y="159.1" transform="rotate(-90 86.9 159.1)">2</text>
<text x="90.5" y="157.5">220uF</text>
<text x="90.5" y="159.2">25V</text>
<text x="99.2" y="159.1" transform="rotate(-90 99.2 159.1)">2</text>
<text x="102.7" y="157.5">1uF</text>
<text x="114.9" y="159.1" transform="rotate(-90 114.9 159.1)">2</text>
<text x="129" y="159.1" transform="rotate(-90 129 159.1)">2</text>
<text x="132.5" y="157.5">1uF</text>
<text x="151.8" y="159.2">LED ENABLE</text>
<text x="153.5" y="156.6">JUMPER</text>
<text x="213.1" y="159">FAN_CTRL</text>
<text x="225" y="159.5">1</text>
<text x="227.2" y="157.5">R35</text>
<text x="233.6" y="159.5">2</text>
<text x="235.5" y="159.5">1</text>
<text x="244.7" y="157.5">Q7</text>
<text x="244.7" y="159.2">IRF510</text>
<text x="13.3" y="168">HEADER 8</text>
<text x="16.8" y="162">6</text>
<text x="16.8" y="163.8">7</text>
<text x="16.8" y="165.5">8</text>
<text x="25.6" y="162.7">EXP6</text>
<text x="43.1" y="168">HEADER 8</text>
<text x="46.6" y="162">6</text>
<text x="46.6" y="163.8">7</text>
<text x="46.6" y="165.5">8</text>
<text x="67.3" y="163">1</text>
<text x="67.3" y="164.8">1</text>
<text x="71.2" y="163.6">X7</text>
<text x="71.2" y="165.2">X8</text>
<text x="82" y="167.6">+5V</text>
<text x="102.7" y="166.2">VCC SOURCE</text>
<text x="211.4" y="164.5">FAN DRIVER</text>
<text x="227.2" y="162.7">100</text>
<text x="241.1" y="162.6" transform="rotate(-90 241.1 162.6)">3</text>
<text x="260.5" y="166.2">PCB REV B</text>
<text x="13.3" y="169.8">EXPANSION</text>
<text x="13.3" y="171.8">CONNECTOR</text>
<text x="43.1" y="169.8">EXPANSION</text>
<text x="43.1" y="171.8">CONNECTOR</text>
<text x="144.8" y="173.3">NOTES:</text>
<text x="174.6" y="173.3">THIS DRAWING CONTAINS</text>
<text x="209.6" y="173.3">444 Micol Road</text>
<text x="13.3" y="176.7">J1</text>
<text x="16.8" y="179.5">1</text>
<text x="40" y="179.4">TX_AUDIO</text>
<text x="83.4" y="174.1" transform="rotate(-90 83.4 174.1)">1</text>
<text x="84" y="177.1">+</text>
<text x="87" y="178.5">C13</text>
<text x="95.7" y="175.9" transform="rotate(-90 95.7 175.9)">1</text>
<text x="99.1" y="178.5">C15</text>
<text x="107.9" y="175.9" transform="rotate(-90 107.9 175.9)">1</text>
<text x="111.3" y="178.5">C16</text>
<text x="120.2" y="175.9" transform="rotate(-90 120.2 175.9)">1</text>
<text x="123.6" y="178.5">C21</text>
<text x="132.5" y="175.9" transform="rotate(-90 132.5 175.9)">1</text>
<text x="135.8" y="178.5">C14</text>
<text x="144.8" y="178.5">2.) ALL RESISTORS ARE 1/4W</text>
<text x="144.8" y="176.7">1.) VLED = +5V FOR LED POWER</text>
<text x="174.6" y="178.5">OF NHRC LLC. IT SHALL NOT BE</text>
<text x="174.6" y="175">PROPRIETARY INFORMATION WHICH</text>
<text x="174.6" y="176.7">IS THE CONFIDENTIAL PROPERTY</text>
<text x="209.6" y="175">Pembroke, NH 03275</text>
<text x="209.6" y="176.7">603-485-2248</text>
<text x="209.6" y="178.5">http://www.nhrc.net</text>
<text x="13.3" y="185.5">HEADER 3</text>
<text x="16.8" y="181.3">2</text>
<text x="16.8" y="183">3</text>
<text x="25.6" y="180.3">CAS</text>
<text x="83.4" y="181.9" transform="rotate(-90 83.4 181.9)">2</text>
<text x="87" y="180.3">22uF</text>
<text x="95.7" y="181.9" transform="rotate(-90 95.7 181.9)">2</text>
<text x="99.1" y="180.1">0.1uF</text>
<text x="107.9" y="181.9" transform="rotate(-90 107.9 181.9)">2</text>
<text x="111.3" y="180.1">0.1uF</text>
<text x="120.2" y="181.9" transform="rotate(-90 120.2 181.9)">2</text>
<text x="123.6" y="180.1">0.1uF</text>
<text x="132.5" y="181.9" transform="rotate(-90 132.5 181.9)">2</text>
<text x="135.8" y="180.1">0.1uF</text>
<text x="144.8" y="180.3">5% TOL. UNLESS OTHERWISE</text>
<text x="144.8" y="182">STATED.</text>
<text x="144.8" y="183.8">3.) ALL CAPACITORS ARE 16V</text>
<text x="144.8" y="185.5">ELECTROLYTIC / 50V CERAMIC</text>
<text x="174.6" y="185.5">WRITTEN PERMISSION OF NHRC LLC.</text>
<text x="174.6" y="180.3">COPIED, REPRODUCED, DISCLOSED,</text>
<text x="174.6" y="182">PUBLISHED OR USED IN PART OR</text>
<text x="174.6" y="183.8">WHOLE WITHOUT THE EXPRESSED</text>
<text x="207.9" y="180.3">Title</text>
<text x="207.9" y="185.5">Size</text>
<text x="214.9" y="185.5">Document Number</text>
<text x="265.7" y="185.5">Rev</text>
<text x="102.7" y="187.3">BYPASS CAPS</text>
<text x="144.8" y="187.3">UNLESS OTHERWISE STATED.</text>
<text x="174.6" y="187.3">SPECIFICATIONS SUBJECT TO CHANGE</text>
<text x="174.6" y="189">WITHOUT NOTICE OR OBLIGATION.</text>
<text x="207.9" y="190.8">Date:</text>
<text x="209.6" y="187.3">B</text>
<text x="214.9" y="190.8">Friday, October 17, 2003</text>
<text x="214.9" y="187.3">NHRC-3/M2+ (Digital)</text>
<text x="243" y="190.8">Sheet</text>
<text x="248.2" y="187.3">DRAWN BY: N1LTL</text>
<text x="251.7" y="190.8">1</text>
<text x="257" y="190.8">of</text>
<text x="262.2" y="190.8">2</text>
<text x="267.5" y="187.3">B</text>
</g>
<g font-size="1.3">
<text x="24.5" y="24.2">1</text>
<text x="57.4" y="24.2">2</text>
<text x="90.2" y="24.2">3</text>
<text x="123.1" y="24.2">4</text>
<text x="156" y="24.2">5</text>
<text x="188.8" y="24.2">6</text>
<text x="221.7" y="24.2">7</text>
<text x="254.5" y="24.2">8</text>
<text x="6.8" y="46.5">A</text>
<text x="271.4" y="46.5">A</text>
<text x="6.8" y="88.1">B</text>
<text x="271.4" y="88.1">B</text>
<text x="6.8" y="129.8">C</text>
<text x="271.4" y="129.8">C</text>
<text x="6.8" y="171.4">D</text>
<text x="271.4" y="171.4">D</text>
<text x="24.5" y="192.4">1</text>
<text x="57.4" y="192.4">2</text>
<text x="90.2" y="192.4">3</text>
<text x="123.1" y="192.4">4</text>
<text x="156" y="192.4">5</text>
<text x="188.8" y="192.4">6</text>
<text x="221.7" y="192.4">7</text>
<text x="254.5" y="192.4">8</text>
</g>
</svg>
